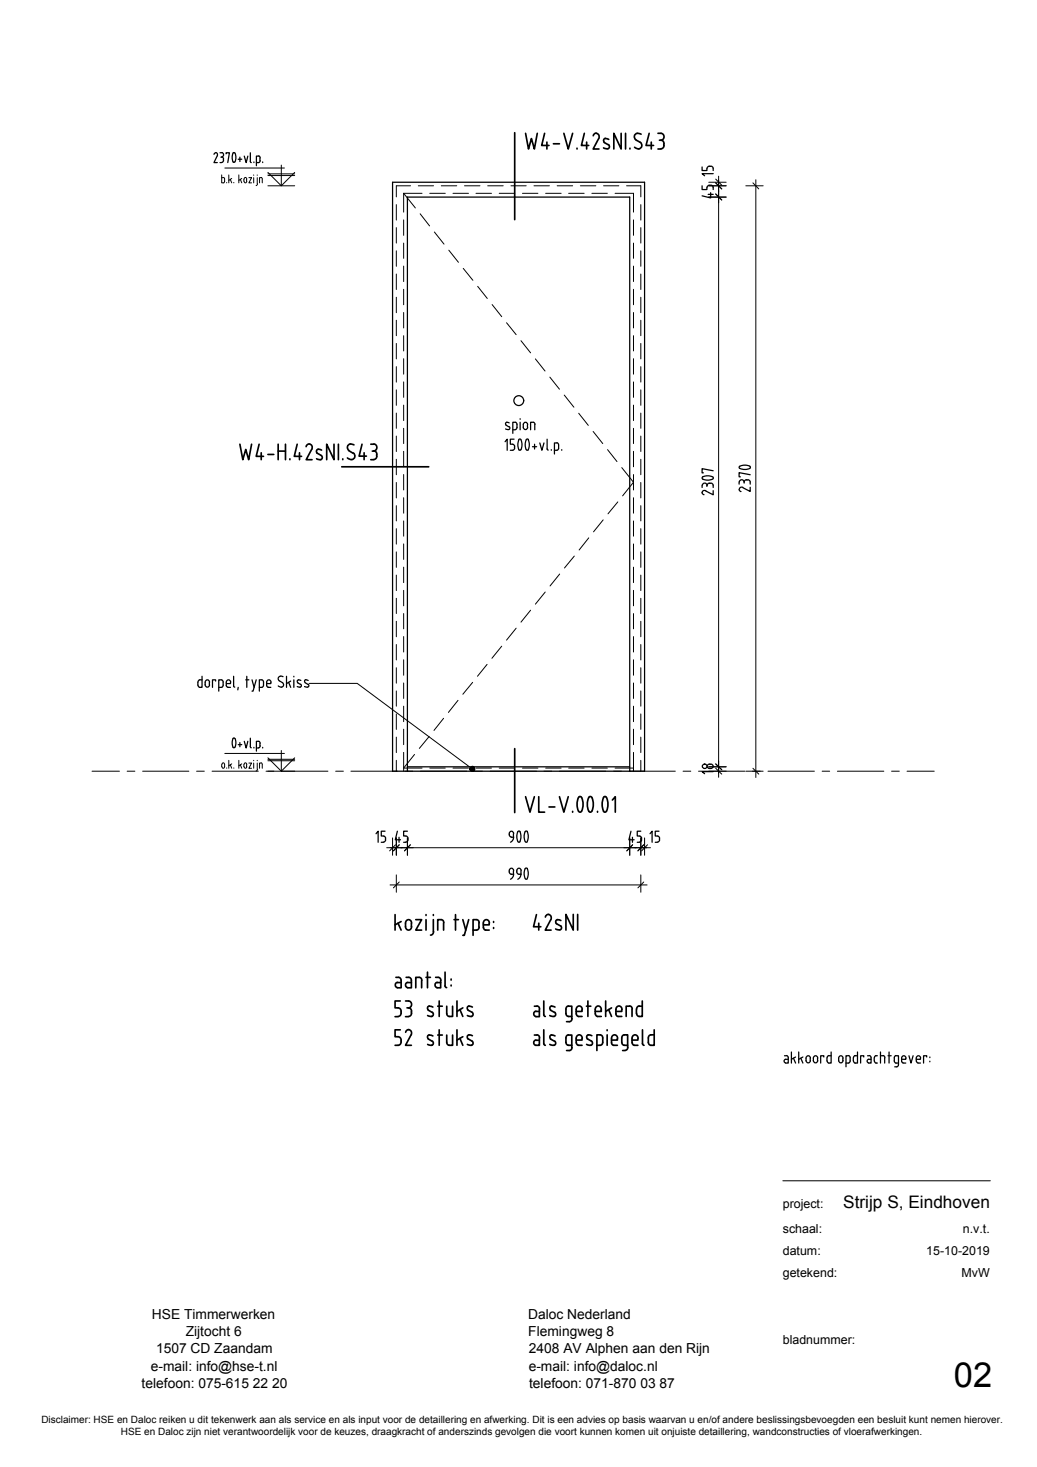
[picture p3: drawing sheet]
<svg xmlns="http://www.w3.org/2000/svg" width="210mm" height="297mm" viewBox="0 0 210 297" stroke-linecap="round" stroke-linejoin="round" font-family="sans-serif">
<g fill="none" stroke="#000" stroke-width=".2">
<path d="M44.9 35.4v1.6h.3M44.9 36h.3M45.2 35.9l.3 .3M45.5 36.3v.4M45.5 36.7l-.3 .3M45.5 34h12.1M45.9 36.9v.1M46.3 35.4v1.6M46.6 36.3l.3 .7M46.9 36.1l-.6 .4M47.3 36.9v.1M48.3 35.4v1.6"/>
<path d="M48.6 36.3l.3 .7M48.9 36.1l-.6 .4M49.4 36.3v.4M49.4 36.3l.3-.4 .3 .4M49.4 36.7l.3 .3 .3-.3M49.9 36.3v.4M50.4 36h.5l-.5 1h.5M51.4 35.4v.1M51.4 36v1M52.1 35.4v.1M52.1 36v1.2M52.1 37.2l-.3 .4"/>
<path d="M52.8 36h-.3v1M52.9 35.9l.2 .3M53.1 36.3v.7M54.2 34.9l2.7 2.7 2.7-2.7M54.2 37.6h5.4M54.2 35.2h5.4M54.2 35.5h5.4M56.9 33.4v4.2M81.7 39.1h3.7M81.7 39.1v3.9M81.7 39.1l2.4 3M83.1 37.6h-2.9v2.3"/>
<path d="M84.7 37.6h3.1M87 39.1h3.1M89.3 37.6h3.2M91.7 39.1h3.1M94 37.6h3.2M96.4 39.1h3.1M98.7 37.6h3.2M101 39.1h3.2M103.4 37.6h3.1M105.7 39.1h3.2M108.1 37.6h3.1M110.4 39.1h3.2"/>
<path d="M112.8 37.6h3.1M115.1 39.1h3.1M117.5 37.6h3.1M119.8 39.1h3.1M122.2 37.6h3.1M124.5 39.1h3.7v3.9M126.8 37.6h2.9v2.3M143.5 37.6h3.5M143.5 36.9h3.5M143.5 39.9h3.5M144.9 37l1.2 1.3M144.9 36.3l1.2 1.2"/>
<path d="M144.9 39.3l1.2 1.2M145.5 36.4v4.7M145.5 35.7v120.8M151 37.6h3.5M152.4 37l1.2 1.3M153 36.4v121M80.2 41.4v3.2M80.2 46.1v3.1M80.2 50.8v3.1M80.2 55.5v3.1M81.7 44.5v3.2M81.7 49.2v3.1"/>
<path d="M81.7 53.9v3.1M81.7 58.6v3.1M85 43.3l2 2.4M87.9 47l2 2.4M90.8 50.7l2 2.4M93.8 54.3l1.9 2.5M96.7 58l1.9 2.4M128.2 44.5v3.2M128.2 49.2v3.1M128.2 53.9v3.1M128.2 58.6v3.1M129.7 41.4v3.2"/>
<path d="M129.7 46.1v3.1M129.7 50.8v3.1M129.7 55.5v3.1M80.2 60.2v3.1M80.2 64.8v3.2M80.2 69.5v3.2M80.2 74.2v3.2M80.2 78.9v3.2M81.7 63.3v3.1M81.7 68v3.1M81.7 72.6v3.2M81.7 77.3v3.2"/>
<path d="M99.6 61.7l2 2.4M102.5 65.3l2 2.5M105.5 69l1.9 2.4M108.4 72.7l1.9 2.4M111.3 76.4l1.9 2.4M114.2 80l2 2.5M128.2 63.3v3.1M128.2 68v3.1M128.2 72.6v3.2M128.2 77.3v3.2M129.7 60.2v3.1M129.7 64.8v3.2"/>
<path d="M129.7 69.5v3.2M129.7 74.2v3.2M129.7 78.9v3.2M80.2 83.6v3.1M80.2 88.3v3.1M80.2 93v3.1M80.2 97.7v3.1M81.7 82v3.2M81.7 86.7v3.1M81.7 91.4v3.1M81.7 96.1v3.1M117.1 83.7l2 2.4"/>
<path d="M120.1 87.4l1.9 2.4M123 91l1.9 2.5M125.9 94.7l2.3 2.9-2.2 2.8M128.2 82v3.2M128.2 86.7v3.1M128.2 91.4v3.1M128.2 96.1v3.1M129.7 83.6v3.1M129.7 88.3v3.1M129.7 93v3.1M129.7 97.7v3.1M80.2 102.4v3.1"/>
<path d="M80.2 107v3.2M80.2 111.7v3.2M80.2 116.4v3.2M81.7 100.8v3.1M81.7 105.5v3.1M81.7 110.1v3.2M81.7 114.8v3.2M81.7 119.5v3.2M110.4 119.9l-2 2.4M113.3 116.2l-2 2.4M116.2 112.6l-1.9 2.4M119.2 108.9l-2 2.5"/>
<path d="M122.1 105.3l-2 2.4M125.1 101.6l-2 2.4M128.2 100.8v3.1M128.2 105.5v3.1M128.2 110.1v3.2M128.2 114.8v3.2M128.2 119.5v3.2M129.7 102.4v3.1M129.7 107v3.2M129.7 111.7v3.2M129.7 116.4v3.2M62.6 138.4h9.7l23.3 17.3"/>
<path d="M80.2 121.1v3.1M80.2 125.8v3.1M80.2 130.5v3.1M80.2 135.2v3.1M80.2 139.9v3.1M81.7 124.2v3.1M81.7 128.9v3.1M81.7 133.6v3.1M81.7 138.3v3.1M95.7 138.2l-2 2.4M98.6 134.5l-2 2.4M101.6 130.8l-2 2.5"/>
<path d="M104.5 127.2l-2 2.4M107.4 123.6l-1.9 2.4M128.2 124.2v3.1M128.2 128.9v3.1M128.2 133.6v3.1M128.2 138.3v3.1M129.7 121.1v3.1M129.7 125.8v3.1M129.7 130.5v3.1M129.7 135.2v3.1M129.7 139.9v3.1M18.6 156.2h5.6"/>
<path d="M25.7 156.2h1.6M28.9 156.2h9.3M39.8 156.2h1.6M42.9 156.2h9.4M44.9 154.8v.4M44.9 154.8l.3-.3 .3 .3M45.5 154.8l-.2 .7h-.2l-.2-.3M45.5 152.6h12.1M45.9 155.5v.1M46.3 154v1.6M46.6 154.8l.3 .8M46.9 154.7l-.6 .4"/>
<path d="M47.3 155.5v.1M48.3 154v1.6M48.6 154.8l.3 .8M48.9 154.7l-.6 .4M49.4 154.8v.4M49.4 154.8l.3-.3 .3 .3M49.4 155.2l.3 .4 .3-.4M49.9 154.8v.4M50.4 154.5h.5l-.5 1.1h.5M51.4 154h.1M51.4 154.5v1.1M52.1 154h.1"/>
<path d="M52.1 154.5v1.3M52.1 155.8l-.3 .3M52.8 154.5h-.3v1.1M52.9 154.5l.2 .1v1M53.8 156.2h12.6M54.2 153.4l2.7 2.8 2.7-2.8M54.2 153.7h5.4M54.2 154h5.4M56.9 152v4.2M67.9 156.2h1.6M71 156.2h9.4M80.2 144.6v3.1"/>
<path d="M80.2 149.3v3.1M80.2 154v2.2M81.7 143v3.1M81.7 147.6v3.2M81.7 152.3v3.9M82 156.2h1.6M83.9 152.8l-2.2 2.7h3.7M85.1 156.2h9.4M86.9 149.1l-2 2.4M87 155.5h3.1M89.8 145.4l-2 2.5M91.7 155.5h3.1"/>
<path d="M92.7 141.8l-1.9 2.5M96.1 156.2h1.5M96.4 155.5h3.1M99.2 156.2h9.4M101 155.5h3.2M105.7 155.5h3.2M110.1 156.2h1.6M110.4 155.5h3.2M113.2 156.2h9.4M115.1 155.5h3.1M119.8 155.5h3.1M124.2 156.2h1.6"/>
<path d="M124.5 155.5h3.7M127.3 156.2h9.4M128.2 143v3.1M128.2 147.6v3.2M128.2 152.3v3.9M129.7 144.6v3.1M129.7 149.3v3.1M129.7 154v2.2M138.3 156.2h1.5M141.4 156.2h9.3M143.5 155.3h3.5M144.9 154.7l1.2 1.2"/>
<path d="M144.9 155.6l1.2 1.1M145.5 154.1v3.3M151 156.2h3.5M152.4 155.6l1.2 1.1M155.4 156.2h9.4M166.4 156.2h1.5M169.5 156.2h9.4M180.5 156.2h1.5M183.6 156.2h5.5M78.3 171.6h53.4M79 179.2h52M79 171.6h4.7"/>
<path d="M79.5 169.7v3.5M80.1 171.1l-1.2 1.2M80.2 169.7v3.5M80.2 177.2v3.5M80.8 171.1l-1.2 1.2M80.8 178.6l-1.2 1.2M82.5 169.7v3.5M83.1 171.1l-1.2 1.2M126.3 171.6h4.6M127.5 169.7v3.5M128.1 171.1l-1.2 1.2M129.7 169.7v3.5"/>
<path d="M129.7 177.2v3.5M130.3 171.1l-1.2 1.2M130.3 178.6l-1.2 1.2M130.5 169.7v3.5M131.1 171.1l-1.2 1.2M158.5 239.1h41.9"/>
</g>
<g fill="none" stroke="#000" stroke-width=".25">
<path d="M43.7 30.9l.3 .2v.5M43.7 30.9l-.4 .4M43.9 31.6l-.6 1.3h.7M44.5 30.9h.4M44.5 32.9h.4M44.7 31.8h.2M44.9 30.9a.45 .45 0 0 1 .4 .4 .45 .45 0 0 1-.4 .5l.3 .2 .1 .2M45.2 32.2v.3M45.3 32.4l-.1 .3-.3 .2M45.8 31.1v-.2h.6l-.3 2M47.2 32.8l.1 .1 .2-.1M47.5 31l-.2-.1a1.55 1.55 0 0 0-.1 1.9"/>
<path d="M47.6 31l.1 .7-.1 1.1M48.2 32.2h.7M48.6 31.8v.9M49.4 31.6l.4 1.3 .4-1.3M50.7 30.9v1.8l.2 .2M51.4 32.8v.1M52.3 31.6h-.4v2M52.3 31.6l.4 .4M52.6 32v.5M52.7 32.5l-.2 .4h-.6M53.2 32.8v.1M79.5 36.9h51v119.3h-51z"/>
<path d="M143.3 39.4h1.1M143.6 33.7h.2M143.6 37.5h.2M143.6 33.6l-.4 .3-.1 .6h-1v-.7M143.6 37.5l-.4 .2-.1 .7h-1v-.8M143.8 39v1.1l-1.7-.4M143.9 33.6l.4 .3 .1 .6M143.9 37.5l.4 .2 .1 .7M144.4 35.2h-2.3l.5 .4M102.2 89.4l.5-.5v2.3M102.6 85.5l.5 .1M102.6 85.5l-.2 .1-.1 .3 .7 .5"/>
<path d="M103.1 86.4l.1 .3a.54 .54 0 0 1-.9 .2M103.8 87h.5M104.1 88.9h-.8v1l.7 .1 .2 .4M104.1 90.5v.2M104.2 90.7l-.2 .4-.7 .1M104.3 85.5h-.5v2.2M104.3 85.5l.3 .2v.2M104.6 86v.6M104.6 86.5v.3l-.3 .2M105 89l.2-.1 .2 .1M105 89.1l-.2 .7 .2 1.2M105.3 84.8v.1"/>
<path d="M105.3 85.5v1.5M105.4 89.1l.3 .7-.1 .9-.3 .4-.3-.1M105.9 86v.5M105.9 86a.45 .45 0 0 1 .5-.5 .45 .45 0 0 1 .4 .5M105.9 86.5a.45 .45 0 0 0 .5 .5 .45 .45 0 0 0 .4-.5M106.5 89.1l-.2 .7 .1 .9 .2 .4 .4-.1M106.5 89l.2-.1 .3 .1M106.8 86v.5M106.9 89.1l.2 .7-.2 1.2M107.8 90.5h.8M107.9 85.5h-.5v1.5M107.9 85.5l.3 .2 .1 .2"/>
<path d="M108.2 89.9v1M108.2 86v1M109.3 89.7l.4 1.5 .4-1.5M110.7 90.9l.3 .2M110.7 88.9v2M111.6 91v.2M113.1 90.1l-.1 .9-.3 .2h-.5M113.1 90.1l-.2-.4h-.7v2.2M113.7 91v.2M142.1 98.3v.4M142.2 98.3a.49 .49 0 0 1 .4-.5 .49 .49 0 0 1 .5 .5M142.9 99.4a.45 .45 0 0 0-.7 .1 .45 .45 0 0 0 .3 .7"/>
<path d="M143.1 98.3v.2M143.6 97.9h.2M143.6 97.8l-.4 .2-.1 .3M143.9 97.8l.4 .2 .1 .7M144.2 96.6l-1.2-.3-.8 .3-.1 .2 .1 .2 .8 .2 1.2-.2M144.3 96.6l.1 .2-.1 .2M144.4 99.3v.9l-1.5-.8M144.4 95.3l-2.3-.4v.8h.3M149.6 97.6v.4M149.6 99.1l.4 .4M149.6 97.6a.49 .49 0 0 1 .5-.5 .49 .49 0 0 1 .5 .5 .64 .64 0 0 1 .6-.5 .64 .64 0 0 1 .6 .5M149.7 94.4l-.1 .2 .1 .2"/>
<path d="M149.8 94.4l1.2-.2 .8 .2M150.4 98.7h-.5l-.3 .4M150.6 97.6v.2M151.8 94.4l.1 .3-.5 .3-.8 .1-.8-.2M151.8 98.7v.8l-1.4-.8M151.8 96.1l-2.2-.4v.8h.3M151.8 97.6v.4M40 138.1v.7M40.9 136.9v2.3l-.6-.1-.2-.4M40.9 137.7h-.6l-.2 .4M42.4 138.2v.5M42.4 138.1a.45 .45 0 0 0-.4-.4 .45 .45 0 0 0-.5 .4v.6a.45 .45 0 0 0 .5 .4 .45 .45 0 0 0 .4-.5"/>
<path d="M43.6 137.9v-.2h-.6v1.5M44.3 139.2h.5M44.8 137.7h-.5v2.2M44.8 137.7h.2a1.23 1.23 0 0 1 0 1.4l-.2 .1M45.8 138.8l.2 .3 .7 .1M46.7 138.2v.2h-.9M46.7 138.1a.45 .45 0 0 0-.5-.4 .45 .45 0 0 0-.4 .4v.7M47.3 136.9v2l.2 .2M48.2 139.2l-.1 .5M49.7 137.7h.7M50 136.9v2.3M51 137.7l.4 1.5"/>
<path d="M51.9 137.7l-.7 2.2h-.2M52.5 139.2l.7-.1a1.2 1.2 0 0 0 0-1.4h-.7v2.2M54 138.8l.3 .3M54.3 139.2h.5M54.8 138.2v.2h-.8M54.9 138.1a.45 .45 0 0 0-.5-.4 .45 .45 0 0 0-.4 .4v.7M56.3 138.9l.7 .2M56.6 137.9l.5 .3M56.7 136.9a.5 .5 0 0 0-.4 .4 .5 .5 0 0 0 .2 .6M56.8 136.9l.5 .1M57.2 138.2a.5 .5 0 0 1 .2 .5 .5 .5 0 0 1-.4 .4M58 136.9v2.3"/>
<path d="M58.4 138.2l.4 1M58.8 137.9l-.8 .5M59.5 136.9v.2M59.5 137.7v1.5M60.2 139l.6 .1M60.2 138.2l.6 .4M60.9 138.5l.1 .4-.3 .2M60.9 137.8l-.6-.1-.1 .4 .1 .1M61.6 139l.6 .1M61.8 138.2l.6 .4M61.9 137.7l.5 .1M61.9 137.6l-.3 .2 .2 .4"/>
<path d="M62.4 138.5l.1 .4-.2 .2M47.5 149.5l-.2-.1a1.54 1.54 0 0 0 0 2l.2-.1M47.6 149.5l.1 .7-.1 1.1M48.2 150.8h.7M48.6 150.4v.8M49.4 150.1l.4 1.4 .4-1.4M50.7 149.5v1.7l.2 .2M51.4 151.3v.2M51.9 151.5h.4M52.6 150.5v.5M52.7 150.5l-.2-.3-.6-.1v2M52.7 151l-.4 .4"/>
<path d="M53.2 151.3v.2M82.5 156.2v-116.3h45v116.3M82.5 155.3h45M143.6 154.8h.2M143.6 154.7a.45 .45 0 0 0-.5 .5 .45 .45 0 0 0 .5 .4 .52 .52 0 0 0 .6-.1 .52 .52 0 0 0 .1-.6l-.4-.2M144.4 156.2h-2.3l.5 .5M76.1 168.8l.4-.5v2.2M77.2 170.5h.4M77.6 169.3h.2l.3 .5M77.9 168.3h-.7v1h.4M78 169.8v.2M78.1 170l-.3 .4-.2 .1"/>
<path d="M80.4 168.3l-.4 1.7h1.1M80.8 169.5v1M81.7 170.5h.4M82.5 168.3h-.8v1h.7l.2 .5M82.5 169.8v.2M82.6 170l-.2 .4-.3 .1M103.5 169.5h.4M103.5 177h.4M103.9 168.8v.7M103.9 176.3v.7M104 169.5a1.12 1.12 0 0 1-.7 1M104 177a1.12 1.12 0 0 1-.7 1"/>
<path d="M104 168.8a.45 .45 0 0 0-.5-.5 .45 .45 0 0 0-.4 .5 .54 .54 0 0 0 .4 .7M104 176.3a.45 .45 0 0 0-.5-.5 .45 .45 0 0 0-.4 .5 .56 .56 0 0 0 .4 .7M104.8 168.4l-.2 .8 .2 1.2M104.8 168.4l.4-.1 .2 .5v.8l-.2 .8M104.8 170.4l.3 .1 .2-.1M105.5 176.3a1.52 1.52 0 0 1-.7 1.7M105.5 176.3a.45 .45 0 0 0-.4-.5 .45 .45 0 0 0-.5 .5 .56 .56 0 0 0 .5 .7h.4M106.3 170.4l.2 .1 .3-.1M106.3 177.9l.2 .1 .3-.1M106.7 168.4l.2 .8-.2 1.2M106.7 175.9l.2 .8-.2 1.2M106.8 168.4l-.4-.1-.2 .5-.1 .8 .2 .8"/>
<path d="M106.8 175.9l-.4-.1-.2 .5-.1 .8 .2 .8M127.7 168.3l-.4 1.7h1.1M128 169.5v1M129 170.5h.4M129.4 169.3h.3l.2 .5M129.7 168.3h-.7v1h.4M129.8 169.8v.2M129.9 170l-.2 .4-.3 .1M131.6 168.8l.4-.5v2.2M132.6 170.5h.5M133.1 169.3h.2l.2 .5M133.4 168.3h-.8v1h.5"/>
<path d="M133.5 169.8v.2M133.5 170l-.2 .4-.2 .1M158.8 213.8h.6l.2 .4M159 214.5h.6M159 214.5a.36 .36 0 0 0-.3 .3 .36 .36 0 0 0 .3 .4M159.6 214.2v1.1h-.6M160.2 213v2.3M160.6 214.3l.4 1M161 214l-.8 .5M161.7 213v2.3M162.1 214.3l.4 1M162.5 214l-.8 .5"/>
<path d="M163.2 214.7a.45 .45 0 0 0 .4 .5 .45 .45 0 0 0 .4-.5M164 214.3v.4M164 214.3a.45 .45 0 0 0-.4-.5 .45 .45 0 0 0-.4 .5v.4M164.6 214.7a.45 .45 0 0 0 .5 .5 .45 .45 0 0 0 .4-.5M165.5 214.3v.4M165.5 214.3a.45 .45 0 0 0-.4-.5 .45 .45 0 0 0-.5 .5v.4M166.8 214v-.2h-.7v1.5M167.4 214.2v.6M167.4 214.8l.1 .2 .3 .3M167.8 213.8h.4M167.8 213.7l-.3 .2-.1 .3M168.2 213v2.3h-.4"/>
<path d="M169.8 214.7a.45 .45 0 0 0 .4 .5 .45 .45 0 0 0 .4-.5M170.6 214.3v.4M170.6 214.3a.45 .45 0 0 0-.4-.5 .45 .45 0 0 0-.4 .5v.4M171.2 215.3h.5M171.7 213.8h-.5v2.2M171.7 213.7l.3 .2 .1 .3M172.1 214.2l-.1 .8-.3 .3M172.7 214.2v.6M173.6 213v2.3l-.7-.1-.1-.4M173.6 213.8h-.7l-.1 .4M174.8 214v-.2h-.6v1.5M175.6 213.8h.5l.2 .4"/>
<path d="M175.8 214.5h.5M175.8 214.5a.36 .36 0 0 0-.3 .3 .36 .36 0 0 0 .3 .4M176.3 214.2v1.1h-.5M177 214.2v.6M177 214.8v.2l.4 .3M177.3 213.8h.3M177.3 215.3h.3M177.4 213.7l-.4 .2v.3M178.2 213.8h.7l.2 .4M178.2 213v2.3M179.1 214.2v1.1M179.7 213.8h.7"/>
<path d="M180 213v2.3M181 214.2l.1 .8 .3 .3h.5M181 214.2l.2-.4h.7v1.8l-.1 .2-.3 .2M181.1 216h.4M182.8 215.3h.5M183.3 214.3v.2h-.8M183.4 214.3a.44 .44 0 0 0-.3-.5 .44 .44 0 0 0-.5 .2 1.12 1.12 0 0 0 .1 1.2h.1M184 213.8l.4 1.5 .4-1.5M185.5 214.8l.3 .4M185.8 215.3h.5M186.3 214.3v.2h-.8M186.4 214.3a.45 .45 0 0 0-.5-.5 .45 .45 0 0 0-.4 .5v.6"/>
<path d="M187.6 214v-.2h-.7v1.5M188.2 214v.2M188.2 214.9v.1"/>
<circle cx="105" cy="81.1" r=".99"/>
<circle cx="142.6" cy="155.2" r=".47"/>
</g>
<g fill="none" stroke="#000" stroke-width=".34">
<path d="M104.2 26.9v17.6M106.4 27l.6 3.2 .6-2.1 .6 2.1 .6-3.2M110.2 27l-.6 2.4h1.5M110.7 28.8v1.4M112 29.1h1.2M114.1 27l.9 3.2 .9-3.2M116.8 30v.2M118.3 27l-.6 2.4h1.5M118.7 28.8v1.4M120.1 27.5a.64 .64 0 0 1 .9-.4 .64 .64 0 0 1 .2 1M121.2 28.1l-1.1 2.1h1.1M122.2 29.9l.8 .2"/>
<path d="M122.3 28.9l1 .5v.6l-.3 .1M123.2 28.2l-.2-.1a.48 .48 0 0 0-.7 0 .48 .48 0 0 0 .1 .7M125.7 27v3.2l-1.5-3.2v3.2M126.6 27v3.2M127.5 30v.2M128.4 29.8l.9 .4M129 27a.72 .72 0 0 0-.6 .6 .72 .72 0 0 0 .3 .7l.9 .5a.71 .71 0 0 1 .3 .8 .71 .71 0 0 1-.6 .5M129 27l.8 .2M131.4 27l-.6 2.4h1.5M131.8 28.8v1.4M133.2 27h.6a.7 .7 0 0 1 .6 .7 .7 .7 0 0 1-.6 .7M133.2 30.2h.6"/>
<path d="M133.5 28.4h.3M133.8 28.4a.66 .66 0 0 1 .6 .7M134.4 29.1v.3M134.4 29.4a.66 .66 0 0 1-.6 .7M48.6 89.9l.5 3.2 .6-2.1 .6 2.1 .6-3.2M52.5 89.9l-.6 2.5h1.4M52.9 91.7v1.4M54.2 92h1.2M56.3 89.9v3.2M56.3 91.3h1.5M57.8 89.9v3.2M58.7 92.9v.2"/>
<path d="M60.2 89.9l-.6 2.5h1.4M60.6 91.7v1.4M62.6 89.9l-.5 .3-.1 .2M62.6 89.9a.7 .7 0 0 1 .5 1.1M63.1 91l-1.1 2.1h1.2M64.1 92.9l.8 .2M64.2 91.8l1 .6v.5l-.3 .2M65.1 91.1l-.2-.1a.49 .49 0 0 0-.7 .1 .49 .49 0 0 0 0 .7M67.6 89.9v3.2l-1.5-3.2v3.2M68.5 89.9v3.2M69.2 94.5h17.6M69.4 92.9v.2"/>
<path d="M70.3 92.7l.9 .4M70.6 91.3l.9 .5M70.9 89.9l.7 .2M70.9 89.9a.72 .72 0 0 0-.6 .6 .72 .72 0 0 0 .4 .7M71.5 91.7a.72 .72 0 0 1 .3 .8 .72 .72 0 0 1-.6 .5M73.3 89.9l-.6 2.5h1.5M73.7 91.7v1.4M75.1 89.9h.6a.7 .7 0 0 1 .6 .7 .7 .7 0 0 1-.6 .7 .66 .66 0 0 1 .6 .7M75.4 91.3h.2M76.2 92v.4M76.3 92.3a.66 .66 0 0 1-.6 .7l-.6 .1M104.2 151.6v12.9"/>
<path d="M106.4 161.3l.9 3.2 .9-3.2M109.1 161.3v3.2h1.1M111.1 163.4h1.2M113.2 161.3l.9 3.2 .9-3.2M115.9 164.3v.2M117.1 161.5l-.3 1.4 .3 1.4M117.1 161.5a.32 .32 0 0 1 .3-.2 .32 .32 0 0 1 .3 .2l.3 .9v.9a.94 .94 0 0 1-.6 1.2l-.3-.2M119.2 161.5l-.3 1.4 .3 1.4M119.2 161.5a.32 .32 0 0 1 .3-.2 .32 .32 0 0 1 .3 .2l.3 .9v.9a.94 .94 0 0 1-.6 1.2l-.3-.2M120.9 164.3v.2M122.7 161.5l-.3-.2a2.28 2.28 0 0 0-.4 2.5l.3 .6 .4-.1M122.8 161.5l.3 1.4-.3 1.4"/>
<path d="M124 162l.5-.7v3.2M80 185.2v3.1M80.1 197.9l.8 .1 .3 .5v1.5h-.8M80.4 199h.8M80.5 198.9a.54 .54 0 0 0-.5 .5 .54 .54 0 0 0 .5 .6M80.6 186.9l.6 1.4M81.2 186.6l-1.2 .7M82.2 197.9l.8 .1 .3 .5v1.5h-.8M82.3 186.4a.61 .61 0 0 1 .7-.1 .61 .61 0 0 1 .3 .6v.7a.62 .62 0 0 1-.6 .7 .62 .62 0 0 1-.6-.7v-.7zM82.5 199h.8M82.5 198.9a.54 .54 0 0 0-.4 .5 .54 .54 0 0 0 .4 .6M84.2 186.2h1.1l-1.1 2.1h1.1"/>
<path d="M84.8 197.9h-.6v2.1M84.9 197.9l.4 .3 .1 .3-.1 1.5M86.2 185.2v.2M86.2 186.2v2.1M86.2 197.9h.9M86.5 196.8v3.2M87.7 185.2v.2M87.7 186.2v2.5M87.8 188.6a.66 .66 0 0 1-.7 .7M88.2 197.9l.8 .1 .2 .5v1.5h-.7M88.5 199h.7M88.5 198.9a.54 .54 0 0 0-.4 .5 .54 .54 0 0 0 .4 .6"/>
<path d="M89.3 186.2h-.7v2.1M89.3 186.2l.5 .3v.3M89.8 186.8v1.5M90.1 196.8v2.8l.3 .4M91.3 198.2v.2M91.3 199.5v.1M91.9 186.2h.9M92.2 185.2v3.1M93.7 186.2l.6 2.1M94.9 186.2l-.9 3.2h-.3M96.9 186.8v.9M97 186.8l-.3-.5-.9-.1v3.2"/>
<path d="M97 187.7l-.3 .5-.9 .1M97.9 187.8l.2 .5h.9M99 186.9v.4h-1.2M99.1 186.9a.62 .62 0 0 0-.7-.7 .62 .62 0 0 0-.6 .7v.9M99.9 186.6v.2M99.9 187.8v.2M108.6 185.2l-.6 2.4h1.5M109.1 186.9v1.4M110.4 185.7a.64 .64 0 0 1 .9-.5 .64 .64 0 0 1 .2 1M111.5 186.3l-1.1 2h1.1M112.6 187l.9 .5M113.5 187.4l.2 .3-.2 .5-.5 .1-.5-.2"/>
<path d="M113.5 186.4l-.2-.1a.49 .49 0 0 0-.7 0 .49 .49 0 0 0 .1 .7M116 185.2v3.1l-1.4-3.1v3.1M116.9 185.2v3.1M80 205.9h.6M81 202.7h-1v1.4h.6a.77 .77 0 0 1 .6 1M81 208.5h-1v1.4h.6a.66 .66 0 0 1 .6 .7M81.2 210.6a.79 .79 0 0 1-.6 1.1h-.6M81.2 205.1a.66 .66 0 0 1-.6 .7M82.1 202.7h.6a.7 .7 0 0 1 .6 .7 .7 .7 0 0 1-.6 .7M82.1 205.9h.6M82.1 209a.64 .64 0 0 1 .9-.4 .64 .64 0 0 1 .2 .9M82.4 204.1h.3"/>
<path d="M82.7 204.1a.73 .73 0 0 1 .6 1M83.2 209.6l-1.1 2.1h1.2M83.3 205.1a.66 .66 0 0 1-.6 .7M86.6 205.6l.8 .2M86.6 211.5l.8 .1M86.9 203.7l-.3 .1v.6l.9 .6M86.9 209.5l-.3 .2v.5l.9 .6M86.9 203.7l.7 .2M86.9 209.6l.7 .2M87.5 205l.2 .5-.3 .3M87.5 210.8l.2 .5-.3 .4M88.6 203.7h.9"/>
<path d="M88.6 209.6h.9M88.9 202.7v3.1M88.9 208.5v3.2M90.4 203.7l.1 1.8 .5 .3h.6v-2.1M90.4 209.6v1.5M91.6 209.6v2.1l-.9-.1-.3-.6M92.5 202.7v3.1M92.5 208.5v3.2M93.1 204.4l.6 1.4M93.1 210.3l.6 1.4M93.7 204.1l-1.2 .7M93.7 209.9l-1.2 .7"/>
<path d="M94.6 205.6l.8 .2M94.6 211.5l.8 .1M94.9 203.7l.7 .2M95 203.7l-.3 .1-.1 .4 .2 .3 .9 .6v.5l-.3 .2M95.6 209.7l-.2-.1a.49 .49 0 0 0-.7 .1 .49 .49 0 0 0 .1 .7l.9 .5v.6l-.3 .2M108.2 203.7h.5M108.2 209.6h.5M108.5 204.8h.7M108.5 210.6h.7M108.5 204.8a.54 .54 0 0 0-.5 .5 .54 .54 0 0 0 .5 .5M108.5 210.6a.54 .54 0 0 0-.5 .5 .54 .54 0 0 0 .5 .6M108.7 203.7l.4 .3 .1 .3"/>
<path d="M108.7 209.5l.4 .3 .1 .3v1.6h-.7M109.2 204.3v1.6h-.7M110.1 202.7v2.8l.3 .3M110.1 208.5v2.8M110.1 211.3l.3 .4M111.3 205.6l.8 .2M111.3 211.5l.8 .1M111.4 204.5l.9 .5M111.4 210.4l.9 .4M111.7 203.7l.6 .2M111.7 209.6l.6 .2M111.7 203.7l-.4 .3 .2 .5"/>
<path d="M111.7 209.5l-.4 .4 .2 .5M112.3 205l.2 .5-.4 .3M112.3 210.8l.2 .5-.4 .4M114.6 204.3v1.2l.5 .3h.6M114.6 211l.2 .6 .9 .1M114.7 206.9h.5M114.7 212.7h.5M115.1 203.7h.6v2.6M115.1 209.6h.6v2.5M115.1 203.7l-.5 .3v.3M115.1 209.5l-.5 .3v1.3M115.8 206.3l-.1 .3-.4 .3"/>
<path d="M115.8 212.1l-.1 .3-.4 .3M116.6 204.4v.9M116.6 204.4a.62 .62 0 0 1 .6-.7 .62 .62 0 0 1 .7 .7M116.7 205.3l.2 .4 .9 .1M116.7 211.1l.2 .5 .9 .1M117.8 204.4v.4h-1.2M117.8 210.3v.3h-1.2M117.9 210.2a.62 .62 0 0 0-.7-.7 .62 .62 0 0 0-.6 .7v.9M118.7 203.7h.9M118.7 211.5l.9 .1M118.9 210.3l1 .6v.6l-.3 .2M119 202.7v3.1"/>
<path d="M119.8 209.7l-.2-.1a.49 .49 0 0 0-.7 .1 .49 .49 0 0 0 0 .7M120.5 204.4v.9M120.5 204.4a.62 .62 0 0 1 .6-.7 .62 .62 0 0 1 .6 .7M120.5 205.3l.1 .2 .4 .3M120.8 211.7h.7M120.9 205.8h.8M121.5 209.5h-.7v3.2M121.5 209.5l.4 .3 .1 1.3M121.7 204.4v.4h-1.2M122 211l-.1 .3-.4 .4M122.6 202.7v3.1M122.9 208.5v.2"/>
<path d="M122.9 209.5v2.2M123.2 204.4l.6 1.4M123.8 210.6h1.2a.65 .65 0 0 0-.4-1 .65 .65 0 0 0-.8 .6v.9M123.8 204.1l-1.2 .7M123.8 211.1l.2 .5 1 .1M124.7 204.4v.9l.2 .4 1 .1M124.7 204.4a.62 .62 0 0 1 .6-.7 .62 .62 0 0 1 .6 .7M125.9 204.4v.4h-1.2M125.9 211v.3l.5 .4M126.4 209.5h.6l.1 2.6-.3 .5-.8 .1M126.4 211.7h.6M126.4 209.5l-.5 .3v1.3"/>
<path d="M127.4 203.7h-.7v2.1M127.4 203.7l.5 .3 .1 .3M127.9 210.6h1.2a.65 .65 0 0 0-.3-1 .65 .65 0 0 0-.9 .6v.9M127.9 204.3v1.5M128 211.1v.3l.4 .3M128.4 211.7h.7M128.8 204.3v.9M129.4 203.7h.6M129.4 203.7l-.5 .3v.3M130 202.7v3.1l-.9-.1-.2-.5M130 208.5v2.8M130 211.3l.4 .4"/>
<path d="M131.2 211l.1 .3 .5 .4M131.7 209.5h.7M131.8 209.5l-.5 .3-.1 1.3M132.4 208.5v3.2h-.7"/>
</g>
<g fill="#000" stroke="#000" stroke-width=".2">
<path d="M95.2 155.4l-.1 .2 .5 .1zM95.1 155.6l.5 .1-.5 .2zM95.1 155.9l.2 .2 .3-.4z"/>
<path d="M95.6 155.7l-.3 .4 .2 .1zM95.6 155.7l.2 .5h-.3zM95.6 155.7l.2 .5 .2-.2z"/>
<path d="M95.7 155.2l-.1 .5 .3-.4zM95.4 155.2h.3l-.1 .5zM95.2 155.4l.4 .3-.2-.5z"/>
<path d="M95.6 155.7l.4 .3 .1-.3zM95.6 155.7l.5-.2v.2zM95.9 155.3l-.3 .4 .5-.2z"/>
</g>
<text font-size="7" x="193.1" y="280.8">02</text>
<text font-size="3.5" x="170.7" y="244.6">Strijp S, Eindhoven</text>
<g font-size="2.8">
<text x="30.7" y="267">HSE Timmerwerken</text>
<text x="106.9" y="267">Daloc Nederland</text>
<text x="31.6" y="274">1507 CD Zaandam</text>
<text x="37.6" y="270.5">Zijtocht 6</text>
<text x="106.9" y="270.5">Flemingweg 8</text>
<text x="107.1" y="274">2408 AV Alphen aan den Rijn</text>
<text x="28.7" y="281.1">telefoon: 075-615 22 20</text>
<text x="30.5" y="277.6">e-mail: info@hse-t.nl</text>
<text x="107" y="277.6">e-mail: info@daloc.nl</text>
<text x="107.1" y="281.1">telefoon: 071-870 03 87</text>
</g>
<g font-size="2.5">
<text x="158.5" y="244.6">project:</text>
<text x="158.5" y="249.6">schaal:</text>
<text x="194.9" y="249.6">n.v.t.</text>
<text x="158.5" y="254.1">datum:</text>
<text x="187.5" y="254.1">15-10-2019</text>
<text x="158.5" y="258.6">getekend:</text>
<text x="194.6" y="258.6">MvW</text>
<text x="158.5" y="272.1">bladnummer:</text>
</g>
<g font-size="2">
<text x="8.4" y="288.1">Disclaimer: HSE en Daloc reiken u dit tekenwerk aan als service en als input voor de detaillering en afwerking. Dit is een advies op basis waarvan u en/of andere beslissingsbevoegden een besluit kunt nemen hierover.</text>
<text x="24.5" y="290.6">HSE en Daloc zijn niet verantwoordelijk voor de keuzes, draagkracht of anderszinds gevolgen die voort kunnen komen uit onjuiste detaillering, wandconstructies of vloerafwerkingen.</text>
</g>
</svg>
